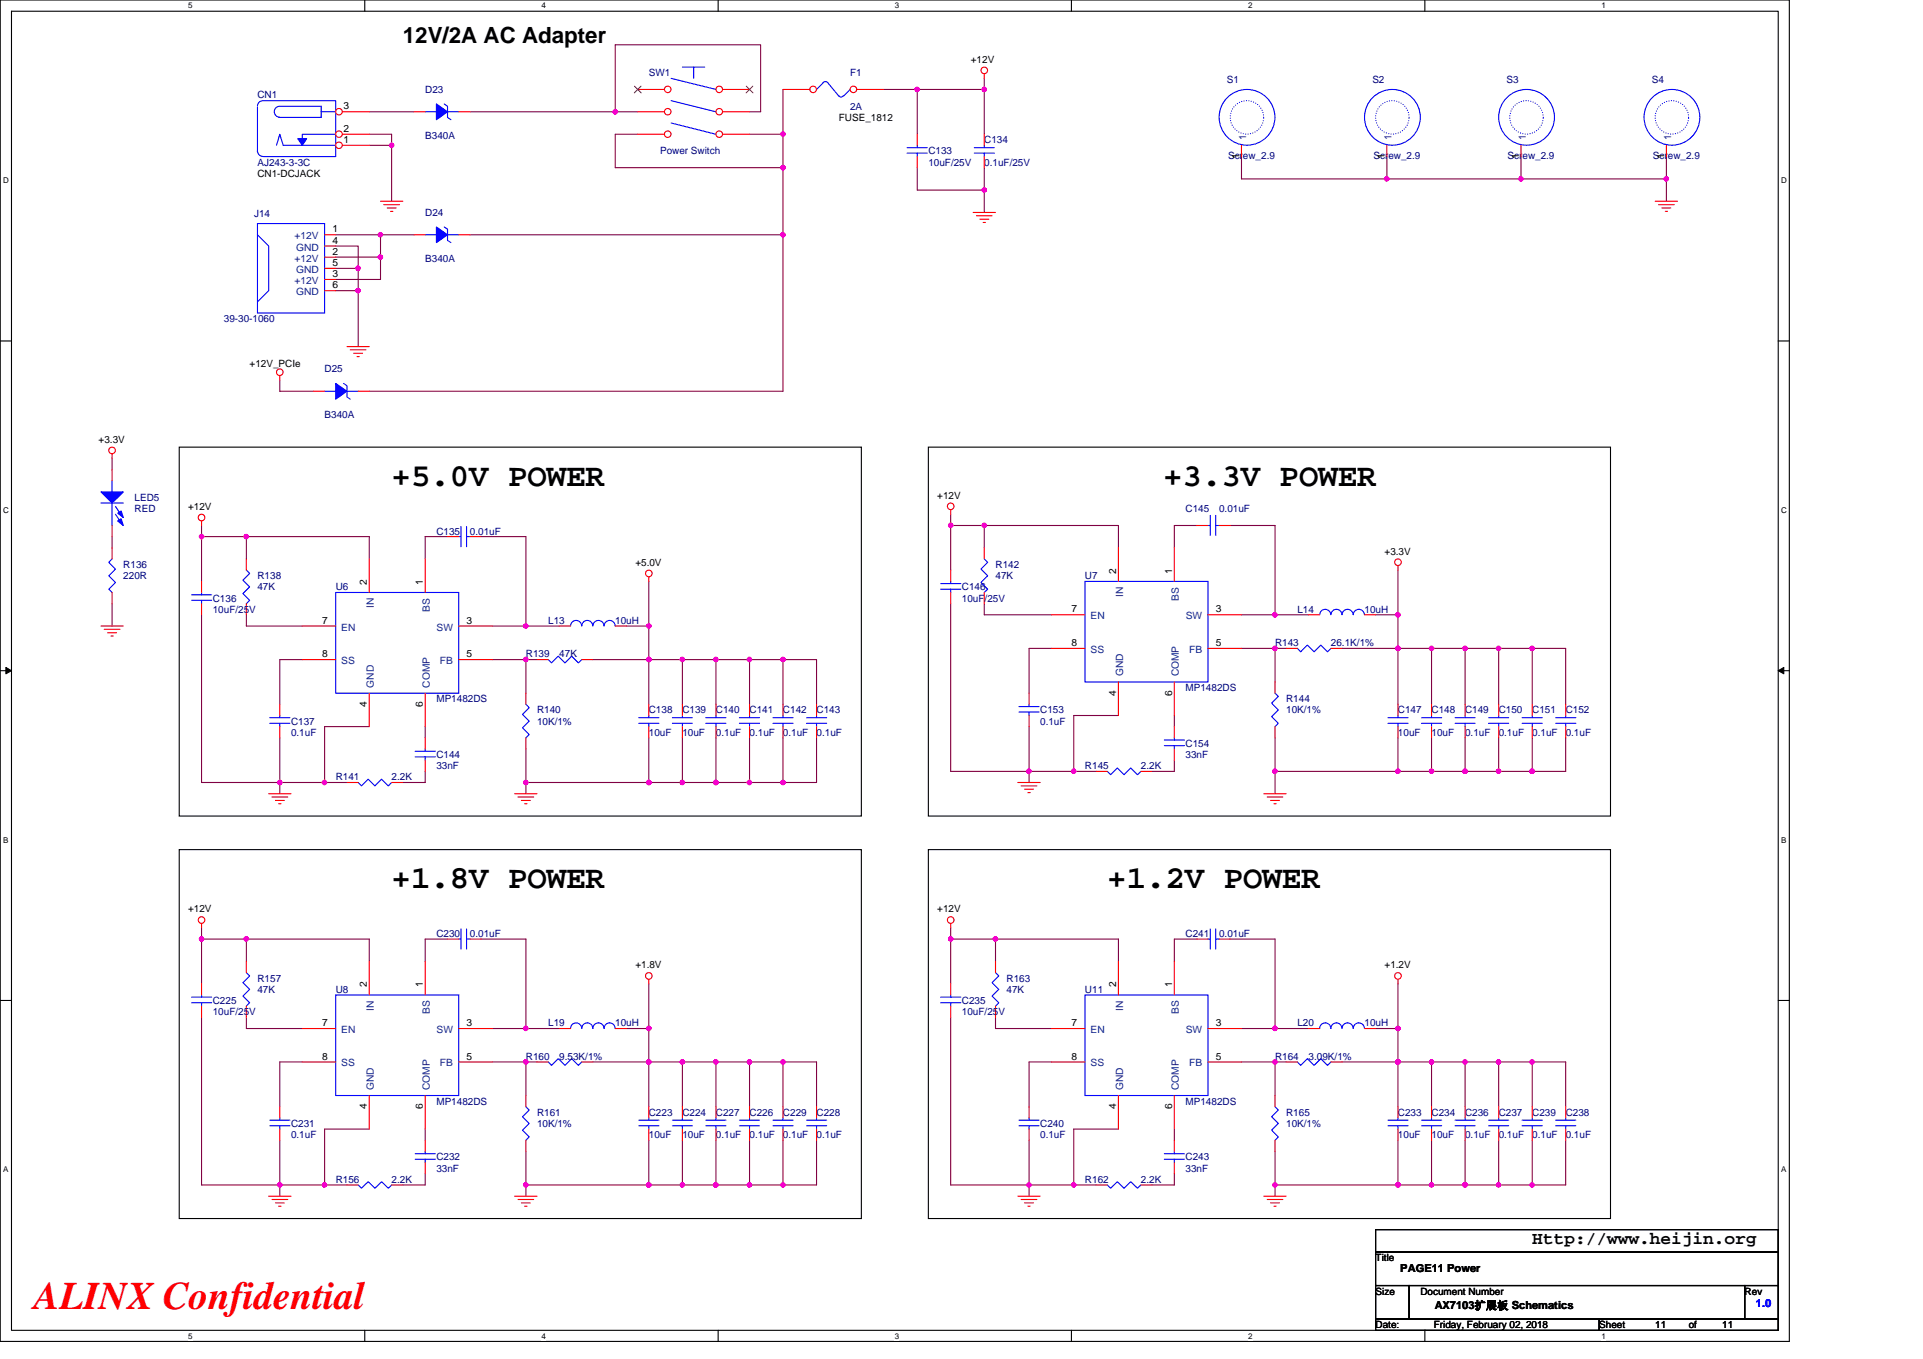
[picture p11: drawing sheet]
<svg xmlns="http://www.w3.org/2000/svg" width="297mm" height="210mm" viewBox="0 0 297 210" stroke-linecap="round" stroke-linejoin="round" font-family="sans-serif">
<path d="M0 0h276.4v207.3h-276.4zM1.8 1.7h272.9v203.8h-272.9z" fill="none" stroke="#000" stroke-width=".17"/>
<g fill="#fff">
<path d="M29.1 .2h.6v1.4h-.6z"/>
<path d="M29.1 205.7h.6v1.4h-.6z"/>
</g>
<path d="M56.3 0v1.7M56.3 205.5v1.8" fill="none" stroke="#000" stroke-width=".17"/>
<g fill="#fff">
<path d="M83.6 .2h.7v1.4h-.7z"/>
<path d="M83.6 205.7h.7v1.4h-.7z"/>
</g>
<path d="M110.9 0v1.7M110.9 205.5v1.8" fill="none" stroke="#000" stroke-width=".17"/>
<g fill="#fff">
<path d="M138.2 .2h.7v1.4h-.7z"/>
<path d="M138.2 205.7h.7v1.4h-.7z"/>
</g>
<path d="M165.5 0v1.7M165.5 205.5v1.8" fill="none" stroke="#000" stroke-width=".17"/>
<g fill="#fff">
<path d="M192.8 .2h.6v1.4h-.6z"/>
<path d="M192.8 205.7h.6v1.4h-.6z"/>
</g>
<path d="M220.1 0v1.7M220.1 205.5v1.8" fill="none" stroke="#000" stroke-width=".17"/>
<g fill="#fff">
<path d="M247.4 .2h.6v1.4h-.6z"/>
<path d="M247.4 205.7h.6v1.4h-.6z"/>
<path d="M.5 27.2h.8v1.4h-.8z"/>
<path d="M275.1 27.2h.9v1.4h-.9z"/>
<path d="M.5 78.1h.8v1.4h-.8z"/>
<path d="M275.1 78.1h.9v1.4h-.9z"/>
</g>
<path d="M0 52.7h1.8M274.7 52.7h1.7" fill="none" stroke="#000" stroke-width=".17"/>
<g fill="#fff">
<path d="M.5 129.1h.8v1.4h-.8z"/>
<path d="M275.1 129.1h.8v1.4h-.8z"/>
</g>
<path d="M0 103.6h1.8M274.7 103.6h1.7" fill="none" stroke="#000" stroke-width=".17"/>
<path d="M.9 103.1l.9 .5-.9 .5zM274.7 103.6l.8-.5v1z" fill="#000" stroke="#000" stroke-width=".15"/>
<g fill="#fff">
<path d="M.5 180h.8v1.4h-.8z"/>
<path d="M275.1 180h.8v1.4h-.8z"/>
</g>
<g fill="none" stroke="#000" stroke-width=".17">
<path d="M27.7 69.1h105.4v57h-105.4zM143.4 69.1h105.4v57h-105.4zM27.7 131.3h105.4v57h-105.4zM143.4 131.3h105.4v57h-105.4zM0 154.6h1.8M274.7 154.6h1.7M212.5 190h62.2v3.5h-62.2zM212.5 193.5h62.2v5.1h-62.2zM212.5 198.6h5.2v5.2h-5.2zM217.7 198.6h51.8v5.2h-51.8zM269.5 198.6h5.2v5.2h-5.2zM212.5 203.8h34.5v1.7h-34.5z"/>
<path d="M247 203.8h27.7v1.7h-27.7z"/>
</g>
<g fill="none" stroke="#800040" stroke-width=".17">
<path d="M57 17.3h7M72.6 17.3h22.4M95 17.3v-10.4h22.5v10.4h-1.7M95 17.3h3.5M120.9 13.8v6.9M136.5 13.8h5.2M141.7 13.8v6.9M141.7 13.8h10.3M152 12.1v1.7M152 13.8v6.9M51.9 38h3.4v3.5M51.9 39.7h6.9"/>
<path d="M51.9 36.3h6.9v3.4M57 20.7h3.5v1.8M57 22.5h3.5M58.8 39.7v3.5h-6.9M58.8 36.3h5.2M60.5 22.5v8.6M72.6 36.3h48.3M98.5 20.7h-3.5v5.2h25.9M115.8 20.7h5.1M120.9 20.7v5.2M120.9 25.9v10.4M120.9 36.3v24.2h-63.9"/>
<path d="M141.7 25.9v3.5h10.3M152 29.4v3.4M152 25.9v3.5M191.8 24.2v3.4h22.4M214.2 27.6h20.7M214.2 24.2v3.4M234.9 24.2v3.4M234.9 27.6h22.5M257.4 27.6v3.5M257.4 24.2v3.4M43.2 58.7v1.8h5.2M51.9 44.9h3.4"/>
<path d="M51.9 41.5h3.4v3.4M55.3 44.9v8.7M17.3 70.8v1.8M146.9 79.5v1.7M17.3 82.9v1.7M17.3 93.3v3.4M31.1 82.9h7v3.5M31.1 81.2v1.7M31.1 82.9v6.9M31.1 95v25.9h12.1M38.1 95v1.7h8.6M38.1 82.9h18.9v3.5"/>
<path d="M69.1 82.9h-3.4v3.5M74.3 82.9h6.9v13.8M76 96.7h5.2M81.2 96.7h5.2M96.8 96.7h3.4M100.2 96.7v5.2M100.2 89.8v6.9M146.9 93.3v25.9h12.1M146.9 81.2v6.9M146.9 81.2h5.1v3.4M152 93.3v1.7h10.4M152 81.2h20.8v3.4"/>
<path d="M184.9 81.2h-3.5v3.4M190 81.2h7v13.8M191.8 95h5.2M197 95h5.1M212.5 95h3.4M215.9 95v5.2M215.9 88.1v6.9M43.2 114v6.9M46.7 101.9h-3.5v6.9M57 112.3h-6.9v8.6M65.7 119.2v1.7h-3.5M65.7 112.3v1.7"/>
<path d="M76 101.9h5.2M81.2 115.7v5.2M81.2 101.9v5.2M81.2 101.9h1.7M91.6 101.9h8.6M100.2 101.9h5.2M100.2 101.9v6.9M100.2 114v6.9M105.4 101.9v6.9M105.4 101.9h5.2M105.4 114v6.9M110.6 114v6.9"/>
<path d="M110.6 101.9h5.2M110.6 101.9v6.9M115.8 101.9h5.1M115.8 114v6.9M115.8 101.9v6.9M120.9 101.9v6.9M120.9 114v6.9M120.9 101.9h5.2v6.9M126.1 114v6.9h-5.2M159 119.2h6.9M159 112.3v6.9M159 119.2v1.7"/>
<path d="M162.4 100.2h-3.4v6.9M165.9 119.2h3.4M172.8 110.6h-6.9v8.6M181.4 110.6v1.7M181.4 117.5v1.7h-3.5M191.8 100.2h5.2M197 119.2h18.9M197 100.2h1.7M197 100.2v5.2M197 114v5.2M197 119.2v3.4M207.3 100.2h8.6"/>
<path d="M215.9 100.2v8.6M215.9 114v5.2M215.9 100.2h5.2M215.9 119.2h5.2M221.1 114v5.2M221.1 100.2h5.2M221.1 119.2h5.2M221.1 100.2v8.6M226.3 100.2h5.2M226.3 100.2v8.6M226.3 114v5.2M226.3 119.2h5.2"/>
<path d="M231.5 100.2v8.6M231.5 114v5.2M231.5 119.2h5.2M231.5 100.2h5.2M236.7 114v5.2M236.7 100.2v8.6M236.7 100.2h5.1v8.6M241.8 114v5.2h-5.1M43.2 120.9h6.9M43.2 120.9v1.7M50.1 120.9h3.5M81.2 120.9v1.7"/>
<path d="M81.2 120.9h19M100.2 120.9h5.2M105.4 120.9h5.2M110.6 120.9h5.2M115.8 120.9h5.1M31.1 145.1h7v3.4M31.1 143.4v1.7M31.1 145.1v6.9M31.1 157.2v25.9h12.1M38.1 157.2v1.7h8.6M38.1 145.1h18.9v3.4M69.1 145.1h-3.4v3.4"/>
<path d="M74.3 145.1h6.9v13.8M76 158.9h5.2M81.2 158.9h5.2M96.8 158.9h3.4M100.2 158.9v5.2M100.2 152v6.9M146.9 145.1h6.9v3.4M146.9 143.4v1.7M146.9 145.1v6.9M146.9 157.2v25.9h12.1M153.8 145.1h19v3.4M153.8 157.2v1.7h8.6"/>
<path d="M184.9 145.1h-3.5v3.4M190 145.1h7v13.8M191.8 158.9h5.2M197 158.9h5.1M212.5 158.9h3.4M215.9 158.9v5.2M215.9 152v6.9M43.2 176.2v6.9M46.7 164.1h-3.5v6.9M57 174.5h-6.9v8.6M65.7 174.5v1.7M76 164.1h5.2"/>
<path d="M81.2 177.9v5.2M81.2 164.1v5.2M81.2 164.1h1.7M91.6 164.1h8.6M100.2 164.1h5.2M100.2 164.1v6.9M100.2 176.2v6.9M105.4 164.1v6.9M105.4 164.1h5.2M105.4 176.2v6.9M110.6 176.2v6.9M110.6 164.1h5.2"/>
<path d="M110.6 164.1v6.9M115.8 164.1h5.1M115.8 176.2v6.9M115.8 164.1v6.9M120.9 164.1v6.9M120.9 176.2v6.9M120.9 164.1h5.2v6.9M126.1 176.2v6.9h-5.2M159 176.2v6.9M162.4 164.1h-3.4v6.9M172.8 174.5h-6.9v8.6M181.4 174.5v1.7"/>
<path d="M191.8 164.1h5.2M197 164.1h1.7M197 177.9v5.2M197 164.1v5.2M207.3 164.1h8.6M215.9 164.1v6.9M215.9 176.2v6.9M215.9 164.1h5.2M221.1 164.1h5.2M221.1 176.2v6.9M221.1 164.1v6.9M226.3 176.2v6.9"/>
<path d="M226.3 164.1v6.9M226.3 164.1h5.2M231.5 176.2v6.9M231.5 164.1h5.2M231.5 164.1v6.9M236.7 164.1v6.9M236.7 176.2v6.9M236.7 164.1h5.1v6.9M241.8 176.2v6.9h-5.1M43.2 183.1h6.9M43.2 183.1v1.7M50.1 183.1h3.5"/>
<path d="M65.7 181.4v1.7h-3.5M81.2 183.1v1.7M81.2 183.1h19M100.2 183.1h5.2M105.4 183.1h5.2M110.6 183.1h5.2M115.8 183.1h5.1M159 183.1h6.9M159 183.1v1.7M165.9 183.1h3.4M181.4 181.4v1.7h-3.5M197 183.1h18.9"/>
<path d="M197 183.1v1.7M215.9 183.1h5.2M221.1 183.1h5.2M226.3 183.1h5.2M231.5 183.1h5.2"/>
</g>
<g fill="#f0f" stroke="#f0f" stroke-width=".17">
<circle cx="221.1" cy="100.2" r=".34"/>
<circle cx="146.9" cy="81.2" r=".34"/>
<circle cx="236.7" cy="119.2" r=".34"/>
<circle cx="231.5" cy="119.2" r=".34"/>
<circle cx="196.9" cy="100.2" r=".34"/>
<circle cx="215.9" cy="119.2" r=".34"/>
<circle cx="226.3" cy="119.2" r=".34"/>
<circle cx="158.9" cy="119.2" r=".34"/>
<circle cx="215.9" cy="100.2" r=".34"/>
<circle cx="215.9" cy="95" r=".34"/>
<circle cx="221.1" cy="119.2" r=".34"/>
<circle cx="165.8" cy="119.2" r=".34"/>
<circle cx="152" cy="81.2" r=".34"/>
<circle cx="236.7" cy="100.2" r=".34"/>
<circle cx="196.9" cy="95" r=".34"/>
<circle cx="226.3" cy="100.2" r=".34"/>
<circle cx="196.9" cy="119.2" r=".34"/>
<circle cx="231.5" cy="100.2" r=".34"/>
<circle cx="60.5" cy="22.5" r=".34"/>
<circle cx="95" cy="17.3" r=".34"/>
<circle cx="120.9" cy="20.7" r=".34"/>
<circle cx="141.7" cy="13.8" r=".34"/>
<circle cx="152" cy="29.4" r=".34"/>
<circle cx="55.3" cy="44.9" r=".33"/>
<circle cx="58.8" cy="36.3" r=".33"/>
<circle cx="214.2" cy="27.6" r=".33"/>
<circle cx="234.9" cy="27.6" r=".33"/>
<circle cx="257.4" cy="27.6" r=".33"/>
<circle cx="120.9" cy="36.3" r=".33"/>
<circle cx="120.9" cy="120.9" r=".34"/>
<circle cx="100.2" cy="101.9" r=".34"/>
<circle cx="110.6" cy="120.9" r=".34"/>
<circle cx="105.4" cy="120.9" r=".34"/>
<circle cx="105.4" cy="101.9" r=".34"/>
<circle cx="115.8" cy="101.9" r=".34"/>
<circle cx="115.8" cy="120.9" r=".34"/>
<circle cx="120.9" cy="101.9" r=".34"/>
<circle cx="38" cy="82.9" r=".34"/>
<circle cx="81.2" cy="101.9" r=".34"/>
<circle cx="100.2" cy="96.7" r=".33"/>
<circle cx="43.2" cy="120.9" r=".34"/>
<circle cx="100.2" cy="120.9" r=".34"/>
<circle cx="81.2" cy="120.9" r=".34"/>
<circle cx="50.1" cy="120.9" r=".34"/>
<circle cx="81.2" cy="96.7" r=".33"/>
<circle cx="110.6" cy="101.9" r=".34"/>
<circle cx="31.1" cy="82.9" r=".34"/>
<circle cx="120.9" cy="183.1" r=".33"/>
<circle cx="100.2" cy="164.1" r=".34"/>
<circle cx="110.6" cy="183.1" r=".33"/>
<circle cx="105.4" cy="183.1" r=".33"/>
<circle cx="105.4" cy="164.1" r=".34"/>
<circle cx="115.8" cy="164.1" r=".34"/>
<circle cx="115.8" cy="183.1" r=".33"/>
<circle cx="120.9" cy="164.1" r=".34"/>
<circle cx="38" cy="145.1" r=".34"/>
<circle cx="81.2" cy="164.1" r=".34"/>
<circle cx="100.2" cy="158.9" r=".34"/>
<circle cx="43.2" cy="183.1" r=".33"/>
<circle cx="100.2" cy="183.1" r=".33"/>
<circle cx="81.2" cy="183.1" r=".33"/>
<circle cx="50.1" cy="183.1" r=".33"/>
<circle cx="81.2" cy="158.9" r=".34"/>
<circle cx="110.6" cy="164.1" r=".34"/>
<circle cx="31.1" cy="145.1" r=".34"/>
<circle cx="120.9" cy="25.9" r=".34"/>
<circle cx="152" cy="13.8" r=".34"/>
<circle cx="58.8" cy="39.7" r=".34"/>
<circle cx="55.3" cy="41.4" r=".34"/>
<circle cx="236.7" cy="183.1" r=".33"/>
<circle cx="215.9" cy="164.1" r=".34"/>
<circle cx="226.3" cy="183.1" r=".33"/>
<circle cx="221.1" cy="183.1" r=".33"/>
<circle cx="221.1" cy="164.1" r=".34"/>
<circle cx="231.5" cy="164.1" r=".34"/>
<circle cx="231.5" cy="183.1" r=".33"/>
<circle cx="236.7" cy="164.1" r=".34"/>
<circle cx="153.8" cy="145.1" r=".34"/>
<circle cx="196.9" cy="164.1" r=".34"/>
<circle cx="215.9" cy="158.9" r=".34"/>
<circle cx="158.9" cy="183.1" r=".33"/>
<circle cx="215.9" cy="183.1" r=".33"/>
<circle cx="196.9" cy="183.1" r=".33"/>
<circle cx="165.8" cy="183.1" r=".33"/>
<circle cx="196.9" cy="158.9" r=".34"/>
<circle cx="226.3" cy="164.1" r=".34"/>
<circle cx="146.9" cy="145.1" r=".34"/>
</g>
<g fill="none" stroke="#f00" stroke-width=".17">
<path d="M152 11.4v.7M58.8 31.1h3.4M59.3 31.6h2.4M59.8 32.1h1.4M60.3 32.7h.4M150.3 32.8h3.5M150.8 33.3h2.4M151.4 33.9h1.3M151.9 34.4h.3M152 20.7v1.8M152 24.2v1.7M255.7 31.1h3.4"/>
<path d="M256.2 31.6h2.4M256.7 32.1h1.4M257.2 32.7h.4M43.2 58v.7M53.6 53.6h3.4M54.1 54.1h2.4M54.6 54.6h1.4M55.1 55.1h.4M17.3 70.1v.7M17.3 72.6v1.7M48.4 60.5h1.7M55.3 60.5h1.7"/>
<path d="M146.9 78.8v.7M15.6 96.7h3.4M16.1 97.2h2.4M16.6 97.8h1.4M17.1 98.3h.4M17.3 91.5v1.8M17.3 84.6v1.8M17.3 81.2v1.7M31.1 80.5v.7M38.1 86.4v1.7M38.1 93.3v1.7M86.4 96.7h1.7"/>
<path d="M95 96.7h1.8M100.2 89.1v.7M215.9 87.4v.7M65.7 114v1.7M65.7 117.5v1.7M100.2 108.8v1.8M100.2 112.3v1.7M105.4 108.8v1.8M105.4 112.3v1.7M159 107.1v1.7M159 110.6v1.7M169.3 119.2h1.7"/>
<path d="M176.2 119.2h1.7M181.4 112.3v1.7M181.4 115.7v1.8M215.9 108.8v1.8M215.9 112.3v1.7M241.8 108.8v1.8M241.8 112.3v1.7M41.5 122.6h3.5M42 123.1h2.4M42.5 123.7h1.4M43 124.2h.4M53.6 120.9h1.7"/>
<path d="M60.5 120.9h1.7M79.5 122.6h3.4M80 123.1h2.4M80.5 123.7h1.4M81 124.2h.4M157.2 120.9h3.5M157.7 121.4h2.5M158.3 121.9h1.3M158.8 122.5h.3M195.2 122.6h3.5M195.7 123.1h2.5M196.3 123.7h1.3"/>
<path d="M196.8 124.2h.3M31.1 142.7v.7M46.7 158.9h5.2M57 148.5v5.2M65.7 148.5v5.2M69.1 145.1h1.8M70.9 158.9h5.1M72.6 145.1h1.7M100.2 151.3v.7M146.9 142.7v.7M146.9 152v1.7M146.9 155.4v1.8"/>
<path d="M153.8 148.5v1.8M153.8 155.4v1.8M202.1 158.9h1.8M210.8 158.9h1.7M215.9 151.3v.7M43.2 171v1.7M43.2 174.5v1.7M46.7 164.1h5.2M57 169.3v5.2M65.7 169.3v5.2M70.9 164.1h5.1M110.6 171v1.7"/>
<path d="M110.6 174.5v1.7M120.9 171v1.7M120.9 174.5v1.7M126.1 171v1.7M126.1 174.5v1.7M197 169.3v1.7M197 176.2v1.7M198.7 164.1h1.7M205.6 164.1h1.7M221.1 171v1.7M221.1 174.5v1.7M226.3 171v1.7"/>
<path d="M226.3 174.5v1.7M41.5 184.8h3.5M42 185.3h2.4M42.5 185.9h1.4M43 186.4h.4M79.5 184.8h3.4M80 185.3h2.4M80.5 185.9h1.4M81 186.4h.4M157.2 184.8h3.5M157.7 185.3h2.5M158.3 185.9h1.3"/>
<path d="M158.8 186.4h.3M195.2 184.8h3.5M195.7 185.3h2.5M196.3 185.9h1.3M196.8 186.4h.3"/>
<circle cx="152" cy="10.9" r=".51"/>
<circle cx="43.2" cy="57.5" r=".51"/>
<circle cx="17.3" cy="69.6" r=".51"/>
<circle cx="31.1" cy="80" r=".51"/>
<circle cx="146.8" cy="78.2" r=".51"/>
<circle cx="100.2" cy="88.6" r=".51"/>
<circle cx="215.9" cy="86.9" r=".51"/>
<circle cx="31.1" cy="142.2" r=".51"/>
<circle cx="100.2" cy="150.8" r=".51"/>
<circle cx="146.8" cy="142.2" r=".51"/>
<circle cx="215.9" cy="150.8" r=".51"/>
</g>
<g fill="none" stroke="#00f" stroke-width=".17">
<path d="M103.7 12.1l6.9 1.7M103.7 19l6.9 1.7M103.7 15.6l6.9 1.7M105.4 10.4h3.5M107.1 10.4v1.7M150.5 23.7h3.1M150.5 22.8h3.1M152 22.5v.3M152 23.7v.5M53.1 59.2l.5 .4v1.7l.5 .4M15.6 77.7h3.4M17.3 74.3v1.7"/>
<path d="M17.3 77.7v3.5M17.8 78.3l1.1 1.5M17.8 79.5l1.1 1.5M50.1 60.5h1.8M53.6 60.5h1.7M17.3 86.4l-.5 .5 1 1-1 1.1 1 1-1 1 .5 .5M38.1 88.1l.5 .5-1.1 1 1.1 1.1-1.1 1 1.1 1.1-.5 .5M91.6 96.7a.86 .86 0 0 0-.9-.8 .86 .86 0 0 0-.9 .8 .86 .86 0 0 0-.8-.8 .86 .86 0 0 0-.9 .8M93.3 96.7a.86 .86 0 0 0-.9-.8 .86 .86 0 0 0-.8 .8M95 96.7a.85 .85 0 0 0-.8-.8 .85 .85 0 0 0-.9 .8M64.1 116.9h3.1M64.1 116.1h3.1"/>
<path d="M65.7 115.7v.4M65.7 116.9v.6M98.7 111.8h3.1M98.7 110.9h3.1M100.2 110.6v.3M100.2 111.8v.5M103.9 111.8h3.1M103.9 110.9h3.1M105.4 110.6v.3M105.4 111.8v.5M157.4 110h3.1M157.4 109.2h3.1"/>
<path d="M159 108.8v.4M159 110v.6M171 119.2l.6 .5 1-1 1 1 1.1-1 1 1 .5-.5M179.8 115.2h3.2M179.8 114.3h3.2M181.4 114v.3M181.4 115.2v.5M214.4 111.8h3.1M214.4 110.9h3.1M215.9 110.6v.3M215.9 111.8v.5M240.3 111.8h3.1"/>
<path d="M240.3 110.9h3.1M241.8 110.6v.3M241.8 111.8v.5M55.3 120.9l.5 .5 1.1-1 1 1 1-1 1.1 1 .5-.5M51.9 153.7h19v15.6h-19zM70.9 145.1h.3M71.2 143.5v3.1M72.1 143.5v3.1M72.1 145.1h.5M145.3 154.9h3.1M145.3 154.1h3.1M146.9 153.7v.4"/>
<path d="M146.9 154.9v.5M153.8 150.3l.5 .5-1.1 1 1.1 1.1-1.1 1 1.1 1-.5 .5M205.6 158.9a.86 .86 0 0 0-.9-.8 .86 .86 0 0 0-.8 .8M210.8 158.9a.87 .87 0 0 0-.9-.8 .87 .87 0 0 0-.9 .8 .87 .87 0 0 0-.9-.8 .87 .87 0 0 0-.8 .8 .85 .85 0 0 0-.9-.8 .85 .85 0 0 0-.8 .8M41.7 173.9h3.1M41.7 173.1h3.1M43.2 172.7v.4M43.2 173.9v.6M109 173.9h3.1M109 173.1h3.1M110.6 172.7v.4M110.6 173.9v.6"/>
<path d="M119.4 173.9h3.1M119.4 173.1h3.1M120.9 172.7v.4M120.9 173.9v.6M124.6 173.9h3.1M124.6 173.1h3.1M126.1 172.7v.4M126.1 173.9v.6M197 171l.5 .5-1.1 1.1 1.1 1-1.1 1 1.1 1.1-.5 .5M200.4 164.1l.5 .5 1-1 1.1 1 1-1 1.1 1 .5-.5M219.6 173.9h3.1M219.6 173.1h3.1"/>
<path d="M221.1 172.7v.4M221.1 173.9v.6M224.8 173.9h3.1M224.8 173.1h3.1M226.3 172.7v.4M226.3 173.9v.6"/>
</g>
<g fill="#00f" stroke="#00f" stroke-width=".17">
<path d="M51.9 59.2l1.7 1.3-1.7 1.2z" fill-rule="evenodd"/>
<path d="M15.6 76h3.4l-1.7 1.7z" fill-rule="evenodd"/>
<path d="M18.2 79.3l.5-.3 .3 1z" fill-rule="evenodd"/>
<path d="M18.2 80.5l.5-.3 .3 1z" fill-rule="evenodd"/>
</g>
<circle cx="111.1" cy="13.8" r=".51" fill="#fff" stroke="#f00" stroke-width=".17"/>
<path d="M111.6 13.8h4.2" fill="none" stroke="#f00" stroke-width=".17"/>
<path d="M115.3 13.3l1 1.1M116.3 13.3l-1.1 1.1" fill="none" stroke="#804000" stroke-width=".15"/>
<circle cx="103.1" cy="13.8" r=".51" fill="#fff" stroke="#f00" stroke-width=".17"/>
<path d="M98.5 13.8h4.1" fill="none" stroke="#f00" stroke-width=".17"/>
<path d="M98 13.3l1 1.1M99 13.3l-1 1.1" fill="none" stroke="#804000" stroke-width=".15"/>
<circle cx="111.1" cy="17.3" r=".51" fill="#fff" stroke="#f00" stroke-width=".17"/>
<path d="M111.6 17.3h4.2" fill="none" stroke="#f00" stroke-width=".17"/>
<circle cx="111.1" cy="20.7" r=".51" fill="#fff" stroke="#f00" stroke-width=".17"/>
<path d="M111.6 20.7h4.2" fill="none" stroke="#f00" stroke-width=".17"/>
<circle cx="103.1" cy="17.3" r=".51" fill="#fff" stroke="#f00" stroke-width=".17"/>
<path d="M98.5 17.3h4.1" fill="none" stroke="#f00" stroke-width=".17"/>
<circle cx="103.1" cy="20.7" r=".51" fill="#fff" stroke="#f00" stroke-width=".17"/>
<g fill="none" stroke="#f00" stroke-width=".17">
<path d="M64 17.3h1.7M70.9 17.3h1.7M50.1 36.3h1.8M50.1 39.7h1.8M50.1 38h1.8M64 36.3h1.7M70.9 36.3h1.7M98.5 20.7h4.1M141.7 20.7v1.8M141.7 24.2v1.7M191.8 22.5v1.7M214.2 22.5v1.7"/>
<path d="M50.1 43.2h1.8M50.1 41.5h1.8M50.1 44.9h1.8M31.1 89.8v1.7M31.1 93.3v1.7M46.7 96.7h5.2M57 86.4v5.1M65.7 86.4v5.1M70.9 96.7h5.1M152 84.6v1.8M152 91.5v1.8M162.4 95h5.2"/>
<path d="M172.8 84.6v5.2M181.4 84.6v5.2M184.9 81.2h1.7M186.6 95h5.2M188.3 81.2h1.7M202.1 95h1.8M210.8 95h1.7M43.2 108.8v1.8M43.2 112.3v1.7M46.7 101.9h5.2M57 107.1v5.2M65.7 107.1v5.2"/>
<path d="M70.9 101.9h5.1M81.2 107.1v1.7M81.2 114v1.7M82.9 101.9h1.8M89.9 101.9h1.7M110.6 108.8v1.8M110.6 112.3v1.7M115.8 108.8v1.8M115.8 112.3v1.7M126.1 108.8v1.8M126.1 112.3v1.7M162.4 100.2h5.2"/>
<path d="M172.8 105.4v5.2M181.4 105.4v5.2M186.6 100.2h5.2M197 105.4v1.7M197 112.3v1.7M198.7 100.2h1.7M205.6 100.2h1.7M221.1 108.8v1.8M221.1 112.3v1.7M236.7 108.8v1.8M236.7 112.3v1.7M38.1 148.5v1.8"/>
<path d="M38.1 155.4v1.8M162.4 158.9h5.2M172.8 148.5v5.2M181.4 148.5v5.2M184.9 145.1h1.7M186.6 158.9h5.2M188.3 145.1h1.7M65.7 176.2v1.7M65.7 179.6v1.8M100.2 171v1.7M100.2 174.5v1.7M105.4 171v1.7"/>
<path d="M105.4 174.5v1.7M159 171v1.7M159 174.5v1.7M162.4 164.1h5.2M172.8 169.3v5.2M181.4 169.3v5.2M186.6 164.1h5.2M231.5 171v1.7M231.5 174.5v1.7M236.7 171v1.7M236.7 174.5v1.7M241.8 171v1.7"/>
<path d="M241.8 174.5v1.7M53.6 183.1h1.7M60.5 183.1h1.7"/>
</g>
<g fill="none" stroke="#00f" stroke-width=".17">
<path d="M39.8 16.6v6.9M39.8 16.4a.84 .84 0 0 1 .8-.8h11.3v8.6h-11.3M43.2 18.1a.85 .85 0 0 1-.8-.8 .85 .85 0 0 1 .8-.9h6.4v1.7h-6.6M49.6 17.3h2.3M65.7 17.3h1.7M68.6 16.1l.5 .3v1.7l.6 .4M69.1 17.3h1.8M39.8 34.5h10.3v13.9h-10.3zM39.8 23.3a.87 .87 0 0 0 .8 .9M39.8 36.3l1.7 1.7v6.9l-1.7 1.8M51.9 22.5h-8.2l-.5-1.8-.5 1.8M51.9 20.7h-5.2v1.8"/>
<path d="M65.7 36.3h1.7M68.6 35.1l.5 .3v1.7l.6 .4M69.1 36.3h1.8M140.1 23.7h3.1M140.1 22.8h3.1M141.7 22.5v.3M141.7 23.7v.5M186.9 79.6v3.1M187.8 79.6v3.1M29.6 92.8h3.1M29.6 91.9h3.1M31.1 91.5v.4"/>
<path d="M31.1 92.8v.5M51.9 91.5h19v15.6h-19zM152 86.4l.6 .5-1.1 1 1.1 1.1-1.1 1 1.1 1-.6 .5M167.6 89.8h19v15.6h-19zM186.6 81.2h.3M187.8 81.2h.5M205.6 95a.86 .86 0 0 0-.9-.9 .86 .86 0 0 0-.8 .9M210.8 95a.87 .87 0 0 0-.9-.9 .87 .87 0 0 0-.9 .9 .87 .87 0 0 0-.9-.9 .87 .87 0 0 0-.8 .9 .85 .85 0 0 0-.9-.9 .85 .85 0 0 0-.8 .9M41.7 111.8h3.1M41.7 110.9h3.1M43.2 110.6v.3M43.2 111.8v.5"/>
<path d="M81.2 108.8l.5 .5-1 1.1 1 1-1 1.1 1 1-.5 .5M84.7 101.9l.5 .5 1-1 1.1 1 1-1 1 1 .6-.5M109 111.8h3.1M109 110.9h3.1M110.6 110.6v.3M110.6 111.8v.5M114.2 111.8h3.1M114.2 110.9h3.1M115.8 110.6v.3M115.8 111.8v.5M124.6 111.8h3.1M124.6 110.9h3.1"/>
<path d="M126.1 110.6v.3M126.1 111.8v.5M197 107.1l.5 .5-1.1 1 1.1 1.1-1.1 1 1.1 1.1-.5 .5M200.4 100.2l.5 .5 1-1 1.1 1 1-1 1.1 1 .5-.5M219.6 111.8h3.1M219.6 110.9h3.1M221.1 110.6v.3M221.1 111.8v.5M235.1 111.8h3.1M235.1 110.9h3.1M236.7 110.6v.3M236.7 111.8v.5"/>
<path d="M38.1 150.3l.5 .5-1.1 1 1.1 1.1-1.1 1 1.1 1-.5 .5M167.6 153.7h19v15.6h-19zM186.6 145.1h.3M186.9 143.5v3.1M187.8 143.5v3.1M187.8 145.1h.5M64.1 179.1h3.1M64.1 178.3h3.1M65.7 177.9v.4M65.7 179.1v.5M98.7 173.9h3.1M98.7 173.1h3.1"/>
<path d="M100.2 172.7v.4M100.2 173.9v.6M103.9 173.9h3.1M103.9 173.1h3.1M105.4 172.7v.4M105.4 173.9v.6M157.4 173.9h3.1M157.4 173.1h3.1M159 172.7v.4M159 173.9v.6M229.9 173.9h3.1M229.9 173.1h3.1"/>
<path d="M231.5 172.7v.4M231.5 173.9v.6M235.1 173.9h3.1M235.1 173.1h3.1M236.7 172.7v.4M236.7 173.9v.6M240.3 173.9h3.1M240.3 173.1h3.1M241.8 172.7v.4M241.8 173.9v.6M55.3 183.1l.5 .5 1.1-1 1 1 1-1 1.1 1 .5-.5"/>
<circle cx="192.6" cy="18.1" r="4.3"/>
<circle cx="215.1" cy="18.1" r="4.3"/>
</g>
<g fill="#00f" stroke="#00f" stroke-width=".17">
<path d="M67.4 16.1l1.7 1.2-1.7 1.2z" fill-rule="evenodd"/>
<path d="M67.4 35.1l1.7 1.2-1.7 1.2z" fill-rule="evenodd"/>
<path d="M46 21.4h1.4l-.7 1.1z" fill-rule="evenodd"/>
</g>
<g fill="none" stroke="#00f" stroke-width=".17" stroke-dasharray="0 .3">
<circle cx="192.6" cy="18.1" r="2.58"/>
<circle cx="215.1" cy="18.1" r="2.58"/>
</g>
<circle cx="52.4" cy="22.4" r=".51" fill="#fff" stroke="#f00" stroke-width=".17"/>
<path d="M52.9 22.5h4.1" fill="none" stroke="#f00" stroke-width=".17"/>
<circle cx="52.4" cy="17.3" r=".51" fill="#fff" stroke="#f00" stroke-width=".17"/>
<path d="M52.9 17.3h4.1" fill="none" stroke="#f00" stroke-width=".17"/>
<circle cx="52.4" cy="20.7" r=".51" fill="#fff" stroke="#f00" stroke-width=".17"/>
<g fill="none" stroke="#f00" stroke-width=".17">
<path d="M52.9 20.7h4.1M234.9 22.5v1.7M146.9 88.1v1.7M146.9 91.5v1.8M120.9 108.8v1.8M120.9 112.3v1.7M226.3 108.8v1.8M226.3 112.3v1.7M31.1 152v1.7M31.1 155.4v1.8M86.4 158.9h1.7M95 158.9h1.8"/>
<path d="M82.9 164.1h1.8M89.9 164.1h1.7M169.3 183.1h1.7M176.2 183.1h1.7"/>
</g>
<g fill="none" stroke="#00f" stroke-width=".17">
<path d="M127.1 12.8l.4-.2 .4 .2 1.7 2.1M127.2 12.8l-1.1 1M129.6 14.8a.34 .34 0 0 0 .3 .2 .34 .34 0 0 0 .3-.2M131.3 13.8l-1 1.1M145.3 91h3.1M145.3 90.2h3.1M146.9 89.8v.4M146.9 91v.5M119.4 111.8h3.1M119.4 110.9h3.1M120.9 110.6v.3M120.9 111.8v.5"/>
<path d="M224.8 111.8h3.1M224.8 110.9h3.1M226.3 110.6v.3M226.3 111.8v.5M29.6 154.9h3.1M29.6 154.1h3.1M31.1 153.7v.4M31.1 154.9v.5M91.6 158.9a.86 .86 0 0 0-.9-.8 .86 .86 0 0 0-.9 .8 .86 .86 0 0 0-.8-.8 .86 .86 0 0 0-.9 .8M93.3 158.9a.86 .86 0 0 0-.9-.8 .86 .86 0 0 0-.8 .8M95 158.9a.85 .85 0 0 0-.8-.8 .85 .85 0 0 0-.9 .8M84.7 164.1l.5 .5 1-1 1.1 1 1-1 1 1 .6-.5"/>
<path d="M171 183.1l.6 .5 1-1 1 1 1.1-1 1 1 .5-.5"/>
<circle cx="235.8" cy="18.1" r="4.3"/>
</g>
<circle cx="235.8" cy="18.1" r="2.58" fill="none" stroke="#00f" stroke-width=".17" stroke-dasharray="0 .3"/>
<circle cx="125.6" cy="13.8" r=".51" fill="#fff" stroke="#f00" stroke-width=".17"/>
<path d="M120.9 13.8h4.2" fill="none" stroke="#f00" stroke-width=".17"/>
<circle cx="131.8" cy="13.8" r=".51" fill="#fff" stroke="#f00" stroke-width=".17"/>
<g fill="none" stroke="#f00" stroke-width=".17">
<path d="M132.4 13.8h4.1M257.4 22.5v1.7M69.1 82.9h1.8M72.6 82.9h1.7M231.5 108.8v1.8M231.5 112.3v1.7M81.2 169.3v1.7M81.2 176.2v1.7M115.8 171v1.7M115.8 174.5v1.7M181.4 176.2v1.7M181.4 179.6v1.8"/>
<path d="M215.9 171v1.7M215.9 174.5v1.7"/>
</g>
<g fill="none" stroke="#00f" stroke-width=".17">
<path d="M70.9 82.9h.3M71.2 81.4v3.1M72.1 81.4v3.1M72.1 82.9h.5M229.9 111.8h3.1M229.9 110.9h3.1M231.5 110.6v.3M231.5 111.8v.5M81.2 171l.5 .5-1 1.1 1 1-1 1 1 1.1-.5 .5M114.2 173.9h3.1M114.2 173.1h3.1M115.8 172.7v.4"/>
<path d="M115.8 173.9v.6M179.8 179.1h3.2M179.8 178.3h3.2M181.4 177.9v.4M181.4 179.1v.5M214.4 173.9h3.1M214.4 173.1h3.1M215.9 172.7v.4M215.9 173.9v.6"/>
<circle cx="258.3" cy="18.1" r="4.3"/>
</g>
<circle cx="258.2" cy="18.1" r="2.58" fill="none" stroke="#00f" stroke-width=".17" stroke-dasharray="0 .3"/>
<g fill="#f0f" stroke="#f0f" stroke-width=".17">
<circle cx="221.1" cy="100.2" r=".34"/>
<circle cx="146.9" cy="81.2" r=".34"/>
<circle cx="236.7" cy="119.2" r=".34"/>
<circle cx="231.5" cy="119.2" r=".34"/>
<circle cx="196.9" cy="100.2" r=".34"/>
<circle cx="215.9" cy="119.2" r=".34"/>
<circle cx="226.3" cy="119.2" r=".34"/>
<circle cx="158.9" cy="119.2" r=".34"/>
<circle cx="215.9" cy="100.2" r=".34"/>
<circle cx="215.9" cy="95" r=".34"/>
<circle cx="221.1" cy="119.2" r=".34"/>
<circle cx="165.8" cy="119.2" r=".34"/>
<circle cx="152" cy="81.2" r=".34"/>
<circle cx="236.7" cy="100.2" r=".34"/>
<circle cx="196.9" cy="95" r=".34"/>
<circle cx="226.3" cy="100.2" r=".34"/>
<circle cx="196.9" cy="119.2" r=".34"/>
<circle cx="231.5" cy="100.2" r=".34"/>
<circle cx="60.5" cy="22.5" r=".34"/>
<circle cx="95" cy="17.3" r=".34"/>
<circle cx="120.9" cy="20.7" r=".34"/>
<circle cx="141.7" cy="13.8" r=".34"/>
<circle cx="152" cy="29.4" r=".34"/>
<circle cx="55.3" cy="44.9" r=".33"/>
<circle cx="58.8" cy="36.3" r=".33"/>
<circle cx="214.2" cy="27.6" r=".33"/>
<circle cx="234.9" cy="27.6" r=".33"/>
<circle cx="257.4" cy="27.6" r=".33"/>
<circle cx="120.9" cy="36.3" r=".33"/>
<circle cx="120.9" cy="120.9" r=".34"/>
<circle cx="100.2" cy="101.9" r=".34"/>
<circle cx="110.6" cy="120.9" r=".34"/>
<circle cx="105.4" cy="120.9" r=".34"/>
<circle cx="105.4" cy="101.9" r=".34"/>
<circle cx="115.8" cy="101.9" r=".34"/>
<circle cx="115.8" cy="120.9" r=".34"/>
<circle cx="120.9" cy="101.9" r=".34"/>
<circle cx="38" cy="82.9" r=".34"/>
<circle cx="81.2" cy="101.9" r=".34"/>
<circle cx="100.2" cy="96.7" r=".33"/>
<circle cx="43.2" cy="120.9" r=".34"/>
<circle cx="100.2" cy="120.9" r=".34"/>
<circle cx="81.2" cy="120.9" r=".34"/>
<circle cx="50.1" cy="120.9" r=".34"/>
<circle cx="81.2" cy="96.7" r=".33"/>
<circle cx="110.6" cy="101.9" r=".34"/>
<circle cx="31.1" cy="82.9" r=".34"/>
<circle cx="120.9" cy="183.1" r=".33"/>
<circle cx="100.2" cy="164.1" r=".34"/>
<circle cx="110.6" cy="183.1" r=".33"/>
<circle cx="105.4" cy="183.1" r=".33"/>
<circle cx="105.4" cy="164.1" r=".34"/>
<circle cx="115.8" cy="164.1" r=".34"/>
<circle cx="115.8" cy="183.1" r=".33"/>
<circle cx="120.9" cy="164.1" r=".34"/>
<circle cx="38" cy="145.1" r=".34"/>
<circle cx="81.2" cy="164.1" r=".34"/>
<circle cx="100.2" cy="158.9" r=".34"/>
<circle cx="43.2" cy="183.1" r=".33"/>
<circle cx="100.2" cy="183.1" r=".33"/>
<circle cx="81.2" cy="183.1" r=".33"/>
<circle cx="50.1" cy="183.1" r=".33"/>
<circle cx="81.2" cy="158.9" r=".34"/>
<circle cx="110.6" cy="164.1" r=".34"/>
<circle cx="31.1" cy="145.1" r=".34"/>
<circle cx="120.9" cy="25.9" r=".34"/>
<circle cx="152" cy="13.8" r=".34"/>
<circle cx="58.8" cy="39.7" r=".34"/>
<circle cx="55.3" cy="41.4" r=".34"/>
<circle cx="236.7" cy="183.1" r=".33"/>
<circle cx="215.9" cy="164.1" r=".34"/>
<circle cx="226.3" cy="183.1" r=".33"/>
<circle cx="221.1" cy="183.1" r=".33"/>
<circle cx="221.1" cy="164.1" r=".34"/>
<circle cx="231.5" cy="164.1" r=".34"/>
<circle cx="231.5" cy="183.1" r=".33"/>
<circle cx="236.7" cy="164.1" r=".34"/>
<circle cx="153.8" cy="145.1" r=".34"/>
<circle cx="196.9" cy="164.1" r=".34"/>
<circle cx="215.9" cy="158.9" r=".34"/>
<circle cx="158.9" cy="183.1" r=".33"/>
<circle cx="215.9" cy="183.1" r=".33"/>
<circle cx="196.9" cy="183.1" r=".33"/>
<circle cx="165.8" cy="183.1" r=".33"/>
<circle cx="196.9" cy="158.9" r=".34"/>
<circle cx="226.3" cy="164.1" r=".34"/>
<circle cx="146.9" cy="145.1" r=".34"/>
</g>
<text font-size="6" fill="#f00" x="5.2" y="202.3">ALINX Confidential</text>
<g font-size="5">
<text x="60.5" y="75">+5.0V POWER</text>
<text x="179.7" y="75">+3.3V POWER</text>
<text x="60.5" y="137.2">+1.8V POWER</text>
<text x="171" y="137.2">+1.2V POWER</text>
</g>
<text font-size="3.5" x="62.2" y="6.7">12V/2A AC Adapter</text>
<text font-size="2.8" x="236.7" y="192.3">Http://www.heijin.org</text>
<g font-size="1.7">
<text x="216.3" y="196.6">PAGE11 Power</text>
<text x="221.7" y="202.3">AX7103扩展板 Schematics</text>
</g>
<text font-size="1.7" fill="#00f" x="271.2" y="202">1.0</text>
<g font-size="1.5" fill="#000080">
<text x="100.2" y="11.8">SW1</text>
<text x="131.3" y="11.8">F1</text>
<text x="39.8" y="15.2">CN1</text>
<text x="65.7" y="14.4">D23</text>
<text x="131.3" y="17">2A</text>
<text x="189.5" y="12.8">S1</text>
<text x="212" y="12.8">S2</text>
<text x="232.7" y="12.8">S3</text>
<text x="255.2" y="12.8">S4</text>
<text x="65.7" y="21.4">B340A</text>
<text x="102" y="23.9">Power Switch</text>
<text x="143.4" y="23.9">C133</text>
<text x="152" y="22.1">C134</text>
<text x="39.8" y="25.6">AJ243-3-3C</text>
<text x="143.4" y="25.6">10uF/25V</text>
<text x="152" y="25.6">0.1uF/25V</text>
<text x="189.7" y="24.6">Screw_2.9</text>
<text x="212.2" y="24.6">Screw_2.9</text>
<text x="232.9" y="24.6">Screw_2.9</text>
<text x="255.3" y="24.6">Screw_2.9</text>
<text x="39.3" y="33.5">J14</text>
<text x="65.7" y="33.4">D24</text>
<text x="65.7" y="40.4">B340A</text>
<text x="34.6" y="49.8">39-30-1060</text>
<text x="50.1" y="57.5">D25</text>
<text x="50.1" y="64.6">B340A</text>
<text x="20.8" y="77.4">LED5</text>
<text x="20.8" y="79.1">RED</text>
<text x="67.4" y="82.6">C135</text>
<text x="72.6" y="82.6">0.01uF</text>
<text x="183.1" y="79.1">C145</text>
<text x="188.3" y="79.1">0.01uF</text>
<text x="19" y="87.8">R136</text>
<text x="19" y="89.5">220R</text>
<text x="39.8" y="89.5">R138</text>
<text x="153.8" y="87.8">R142</text>
<text x="153.8" y="89.5">47K</text>
<text x="167.6" y="89.5">U7</text>
<text x="32.9" y="92.9">C136</text>
<text x="32.9" y="94.7">10uF/25V</text>
<text x="39.8" y="91.2">47K</text>
<text x="51.9" y="91.2">U6</text>
<text x="148.6" y="91.2">C146</text>
<text x="148.6" y="92.9">10uF/25V</text>
<text x="200.4" y="94.7">L14</text>
<text x="210.8" y="94.7">10uH</text>
<text x="81.2" y="101.6">R139</text>
<text x="84.7" y="96.4">L13</text>
<text x="86.4" y="101.6">47K</text>
<text x="95" y="96.4">10uH</text>
<text x="197" y="99.9">R143</text>
<text x="205.6" y="99.9">26.1K/1%</text>
<text x="183.1" y="106.8">MP1482DS</text>
<text x="45" y="112">C137</text>
<text x="45" y="113.7">0.1uF</text>
<text x="67.4" y="108.5">MP1482DS</text>
<text x="82.9" y="110.2">R140</text>
<text x="82.9" y="112">10K/1%</text>
<text x="100.2" y="110.2">C138</text>
<text x="100.2" y="113.7">10uF</text>
<text x="105.4" y="110.2">C139</text>
<text x="105.4" y="113.7">10uF</text>
<text x="110.6" y="110.2">C140</text>
<text x="110.6" y="113.7">0.1uF</text>
<text x="115.8" y="110.2">C141</text>
<text x="115.8" y="113.7">0.1uF</text>
<text x="120.9" y="110.2">C142</text>
<text x="120.9" y="113.7">0.1uF</text>
<text x="126.1" y="110.2">C143</text>
<text x="126.1" y="113.7">0.1uF</text>
<text x="160.7" y="110.2">C153</text>
<text x="160.7" y="112">0.1uF</text>
<text x="198.7" y="108.5">R144</text>
<text x="198.7" y="110.2">10K/1%</text>
<text x="215.9" y="110.2">C147</text>
<text x="215.9" y="113.7">10uF</text>
<text x="221.1" y="110.2">C148</text>
<text x="221.1" y="113.7">10uF</text>
<text x="226.3" y="110.2">C149</text>
<text x="226.3" y="113.7">0.1uF</text>
<text x="231.5" y="110.2">C150</text>
<text x="231.5" y="113.7">0.1uF</text>
<text x="236.7" y="110.2">C151</text>
<text x="236.7" y="113.7">0.1uF</text>
<text x="241.8" y="110.2">C152</text>
<text x="241.8" y="113.7">0.1uF</text>
<text x="67.4" y="117.1">C144</text>
<text x="67.4" y="118.9">33nF</text>
<text x="167.6" y="118.9">R145</text>
<text x="176.2" y="118.9">2.2K</text>
<text x="183.1" y="115.4">C154</text>
<text x="183.1" y="117.1">33nF</text>
<text x="51.9" y="120.6">R141</text>
<text x="60.5" y="120.6">2.2K</text>
<text x="67.4" y="144.8">C230</text>
<text x="72.6" y="144.8">0.01uF</text>
<text x="183.1" y="144.8">C241</text>
<text x="188.3" y="144.8">0.01uF</text>
<text x="32.9" y="155.1">C225</text>
<text x="39.8" y="151.7">R157</text>
<text x="39.8" y="153.4">47K</text>
<text x="51.9" y="153.4">U8</text>
<text x="148.6" y="155.1">C235</text>
<text x="155.5" y="151.7">R163</text>
<text x="155.5" y="153.4">47K</text>
<text x="167.6" y="153.4">U11</text>
<text x="32.9" y="156.8">10uF/25V</text>
<text x="84.7" y="158.6">L19</text>
<text x="95" y="158.6">10uH</text>
<text x="148.6" y="156.8">10uF/25V</text>
<text x="200.4" y="158.6">L20</text>
<text x="210.8" y="158.6">10uH</text>
<text x="81.2" y="163.8">R160</text>
<text x="86.4" y="163.8">9.53K/1%</text>
<text x="197" y="163.8">R164</text>
<text x="202.1" y="163.8">3.09K/1%</text>
<text x="67.4" y="170.7">MP1482DS</text>
<text x="82.9" y="172.4">R161</text>
<text x="100.2" y="172.4">C223</text>
<text x="105.4" y="172.4">C224</text>
<text x="110.6" y="172.4">C227</text>
<text x="115.8" y="172.4">C226</text>
<text x="120.9" y="172.4">C229</text>
<text x="126.1" y="172.4">C228</text>
<text x="183.1" y="170.7">MP1482DS</text>
<text x="198.7" y="172.4">R165</text>
<text x="215.9" y="172.4">C233</text>
<text x="221.1" y="172.4">C234</text>
<text x="226.3" y="172.4">C236</text>
<text x="231.5" y="172.4">C237</text>
<text x="236.7" y="172.4">C239</text>
<text x="241.8" y="172.4">C238</text>
<text x="45" y="174.1">C231</text>
<text x="45" y="175.9">0.1uF</text>
<text x="67.4" y="179.3">C232</text>
<text x="82.9" y="174.1">10K/1%</text>
<text x="100.2" y="175.9">10uF</text>
<text x="105.4" y="175.9">10uF</text>
<text x="110.6" y="175.9">0.1uF</text>
<text x="115.8" y="175.9">0.1uF</text>
<text x="120.9" y="175.9">0.1uF</text>
<text x="126.1" y="175.9">0.1uF</text>
<text x="160.7" y="174.1">C240</text>
<text x="160.7" y="175.9">0.1uF</text>
<text x="183.1" y="179.3">C243</text>
<text x="198.7" y="174.1">10K/1%</text>
<text x="215.9" y="175.9">10uF</text>
<text x="221.1" y="175.9">10uF</text>
<text x="226.3" y="175.9">0.1uF</text>
<text x="231.5" y="175.9">0.1uF</text>
<text x="236.7" y="175.9">0.1uF</text>
<text x="241.8" y="175.9">0.1uF</text>
<text x="51.9" y="182.8">R156</text>
<text x="60.5" y="182.8">2.2K</text>
<text x="67.4" y="181">33nF</text>
<text x="167.6" y="182.8">R162</text>
<text x="176.2" y="182.8">2.2K</text>
<text x="183.1" y="181">33nF</text>
</g>
<g font-size="1.5">
<text x="150" y="9.7">+12V</text>
<text x="53.1" y="16.9">3</text>
<text x="53.1" y="22.1">1</text>
<text x="53.1" y="20.4">2</text>
<text x="129.6" y="18.7">FUSE_1812</text>
<text x="39.8" y="27.3">CN1-DCJACK</text>
<text x="191.4" y="24.6" transform="rotate(-90 191.4 24.6)">1</text>
<text x="213.9" y="24.6" transform="rotate(-90 213.9 24.6)">1</text>
<text x="234.6" y="24.6" transform="rotate(-90 234.6 24.6)">1</text>
<text x="257" y="24.6" transform="rotate(-90 257 24.6)">1</text>
<text x="51.3" y="35.9">1</text>
<text x="51.3" y="39.4">2</text>
<text x="51.3" y="37.7">4</text>
<text x="51.3" y="41.1">5</text>
<text x="51.3" y="42.8">3</text>
<text x="51.3" y="44.6">6</text>
<text x="38.6" y="56.7">+12V_PCIe</text>
<text x="15.2" y="68.4">+3.3V</text>
<text x="144.8" y="77">+12V</text>
<text x="29.1" y="78.8">+12V</text>
<text x="98.1" y="87.4">+5.0V</text>
<text x="172.4" y="88.6" transform="rotate(-90 172.4 88.6)">2</text>
<text x="181" y="88.6" transform="rotate(-90 181 88.6)">1</text>
<text x="213.9" y="85.7">+3.3V</text>
<text x="56.7" y="90.3" transform="rotate(-90 56.7 90.3)">2</text>
<text x="65.3" y="90.3" transform="rotate(-90 65.3 90.3)">1</text>
<text x="165.5" y="94.6">7</text>
<text x="187.8" y="94.6">3</text>
<text x="49.8" y="96.4">7</text>
<text x="49.8" y="101.6">8</text>
<text x="72.1" y="101.6">5</text>
<text x="72.1" y="96.4">3</text>
<text x="165.5" y="99.8">8</text>
<text x="187.8" y="99.8">5</text>
<text x="172.4" y="107.5" transform="rotate(-90 172.4 107.5)">4</text>
<text x="181" y="107.5" transform="rotate(-90 181 107.5)">6</text>
<text x="56.7" y="109.2" transform="rotate(-90 56.7 109.2)">4</text>
<text x="65.3" y="109.2" transform="rotate(-90 65.3 109.2)">6</text>
<text x="29.1" y="141">+12V</text>
<text x="144.8" y="141">+12V</text>
<text x="98.1" y="149.6">+1.8V</text>
<text x="213.9" y="149.6">+1.2V</text>
<text x="56.7" y="152.5" transform="rotate(-90 56.7 152.5)">2</text>
<text x="65.3" y="152.5" transform="rotate(-90 65.3 152.5)">1</text>
<text x="172.4" y="152.5" transform="rotate(-90 172.4 152.5)">2</text>
<text x="181" y="152.5" transform="rotate(-90 181 152.5)">1</text>
<text x="49.8" y="158.6">7</text>
<text x="72.1" y="158.6">3</text>
<text x="165.5" y="158.6">7</text>
<text x="187.8" y="158.6">3</text>
<text x="49.8" y="163.7">8</text>
<text x="72.1" y="163.7">5</text>
<text x="165.5" y="163.7">8</text>
<text x="187.8" y="163.7">5</text>
<text x="56.7" y="171.4" transform="rotate(-90 56.7 171.4)">4</text>
<text x="65.3" y="171.4" transform="rotate(-90 65.3 171.4)">6</text>
<text x="172.4" y="171.4" transform="rotate(-90 172.4 171.4)">4</text>
<text x="181" y="171.4" transform="rotate(-90 181 171.4)">6</text>
<text x="212.5" y="194.9">Title</text>
<text x="212.5" y="200">Size</text>
<text x="219.4" y="200">Document Number</text>
<text x="269.5" y="200">Rev</text>
<text x="212.5" y="205.2">Date:</text>
<text x="221.5" y="205.2">Friday, February 02, 2018</text>
<text x="247" y="205.2">Sheet</text>
<text x="255.7" y="205.2">11</text>
<text x="260.9" y="205.2">of</text>
<text x="266" y="205.2">11</text>
</g>
<g font-size="1.5" fill="#004080">
<text x="192.5" y="21.6" transform="rotate(-90 192.5 21.6)">1</text>
<text x="214.9" y="21.6" transform="rotate(-90 214.9 21.6)">1</text>
<text x="235.7" y="21.6" transform="rotate(-90 235.7 21.6)">1</text>
<text x="258.1" y="21.6" transform="rotate(-90 258.1 21.6)">1</text>
<text x="45.5" y="37">+12V</text>
<text x="45.5" y="40.4">+12V</text>
<text x="45.8" y="38.7">GND</text>
<text x="45.5" y="43.9">+12V</text>
<text x="45.8" y="42.2">GND</text>
<text x="45.8" y="45.6">GND</text>
<text x="57.8" y="94" transform="rotate(-90 57.8 94)">IN</text>
<text x="66.4" y="94.5" transform="rotate(-90 66.4 94.5)">BS</text>
<text x="168.5" y="95.7">EN</text>
<text x="173.5" y="92.3" transform="rotate(-90 173.5 92.3)">IN</text>
<text x="182.1" y="92.8" transform="rotate(-90 182.1 92.8)">BS</text>
<text x="183.2" y="95.7">SW</text>
<text x="52.7" y="97.4">EN</text>
<text x="67.4" y="97.4">SW</text>
<text x="168.5" y="100.9">SS</text>
<text x="183.7" y="100.9">FB</text>
<text x="52.7" y="102.6">SS</text>
<text x="57.8" y="106.2" transform="rotate(-90 57.8 106.2)">GND</text>
<text x="66.4" y="106.2" transform="rotate(-90 66.4 106.2)">COMP</text>
<text x="68" y="102.6">FB</text>
<text x="173.5" y="104.5" transform="rotate(-90 173.5 104.5)">GND</text>
<text x="182.1" y="104.5" transform="rotate(-90 182.1 104.5)">COMP</text>
<text x="52.7" y="159.6">EN</text>
<text x="57.8" y="156.2" transform="rotate(-90 57.8 156.2)">IN</text>
<text x="66.4" y="156.7" transform="rotate(-90 66.4 156.7)">BS</text>
<text x="67.4" y="159.6">SW</text>
<text x="168.5" y="159.6">EN</text>
<text x="173.5" y="156.2" transform="rotate(-90 173.5 156.2)">IN</text>
<text x="182.1" y="156.7" transform="rotate(-90 182.1 156.7)">BS</text>
<text x="183.2" y="159.6">SW</text>
<text x="52.7" y="164.8">SS</text>
<text x="68" y="164.8">FB</text>
<text x="168.5" y="164.8">SS</text>
<text x="183.7" y="164.8">FB</text>
<text x="57.8" y="168.4" transform="rotate(-90 57.8 168.4)">GND</text>
<text x="66.4" y="168.4" transform="rotate(-90 66.4 168.4)">COMP</text>
<text x="173.5" y="168.4" transform="rotate(-90 173.5 168.4)">GND</text>
<text x="182.1" y="168.4" transform="rotate(-90 182.1 168.4)">COMP</text>
</g>
<g font-size="1.2">
<text x="29.1" y="1.3">5</text>
<text x="83.6" y="1.3">4</text>
<text x="138.2" y="1.3">3</text>
<text x="192.8" y="1.3">2</text>
<text x="247.4" y="1.3">1</text>
<text x=".5" y="28.3">D</text>
<text x="275.1" y="28.3">D</text>
<text x=".5" y="79.2">C</text>
<text x="275.1" y="79.2">C</text>
<text x=".5" y="130.2">B</text>
<text x="275.1" y="130.2">B</text>
<text x=".5" y="181.1">A</text>
<text x="275.1" y="181.1">A</text>
<text x="29.1" y="206.8">5</text>
<text x="83.6" y="206.8">4</text>
<text x="138.2" y="206.8">3</text>
<text x="192.8" y="206.8">2</text>
<text x="247.4" y="206.8">1</text>
</g>
</svg>
